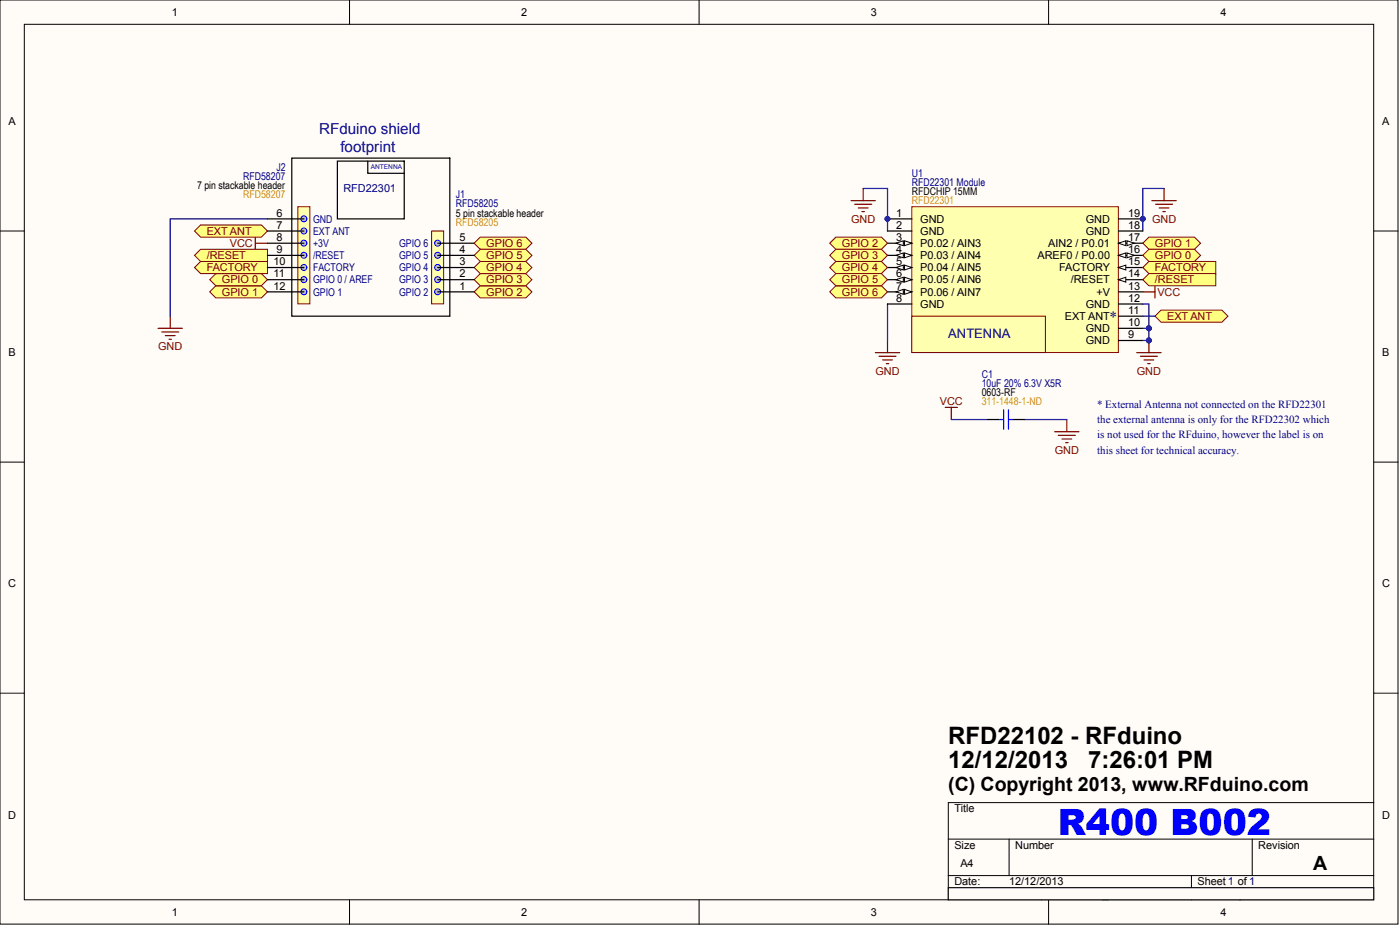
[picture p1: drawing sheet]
<svg xmlns="http://www.w3.org/2000/svg" width="486mm" height="322mm" viewBox="0 0 486 322" stroke-linecap="round" stroke-linejoin="round" font-family="sans-serif">
<g fill="#fffcf8" stroke="#000" stroke-width=".35">
<path d="M0 0h485.1v320.4h-485.1z"/>
<path d="M8.4 8.4h468.2v303.6h-468.2z"/>
</g>
<g fill="none" stroke="#000" stroke-width=".35">
<path d="M121.3 0v8.4M242.6 0v8.4M363.8 0v8.4M0 80.1h8.4M476.7 80.1h8.4M0 160.2h8.4M476.7 160.2h8.4M0 240.3h8.4M476.7 240.3h8.4M476.7 278.3h-147.7v33.7M329 290.9h147.7M350.1 290.9v12.7"/>
<path d="M434.5 290.9v12.7M121.3 312v8.4M242.6 312v8.4M329 303.6h147.7M329 307.8h147.7M363.8 312v8.4M413.4 303.6v8.4"/>
</g>
<path d="M101.2 54.8h54.9v54.8h-54.9zM117.1 55.9h23.2v20h-23.2zM127.6 55.9v4.2h12.7" fill="none" stroke="#000" stroke-width=".42"/>
<path d="M164.5 84.3l2.1-2.1h15.8l2.2 2.1-2.2 2.1h-15.8z" fill-rule="evenodd" fill="#ffff80" stroke="#800000" stroke-width=".35"/>
<g fill="none" stroke="#800000" stroke-width=".42">
<path d="M399.7 69.6h8.4M401 70.8h5.9M402.2 72.1h3.4M403.5 73.4h.8M403.9 65.3v4.3M88.6 82.2v4.2M88.6 84.3h4.2M54.8 113.8h8.5M56.1 115.1h5.9M57.4 116.4h3.3M58.6 117.6h.9M59.1 109.6v4.2"/>
<path d="M307.9 118.1v4.2M398.6 118.1v4.2M303.7 122.3h8.5M305 123.5h5.9M306.3 124.8h3.3M307.5 126.1h.9M394.4 122.3h8.5M395.7 123.5h5.9M397 124.8h3.3M398.2 126.1h.9M366 149.7h8.4M367.2 150.9h5.9"/>
<path d="M368.5 152.2h3.4M369.7 153.5h.9M370.2 145.5v4.2"/>
</g>
<path d="M299.5 65.3h8.4v14.8M403.9 65.3h-7.4v14.8M307.9 105.4v12.7M330.1 145.5h12.7M355.4 145.5h14.8" fill="none" stroke="#000080" stroke-width=".42"/>
<path d="M342.8 145.5h4.2M351.2 145.5h4.2" fill="none" stroke="#000" stroke-width=".42"/>
<path d="M347 145.5h1.2M348.2 142.1v6.7M349.9 142.1v6.7M349.9 145.5h1.3" fill="none" stroke="#00f" stroke-width=".42"/>
<circle cx="398.6" cy="118" r=".82" fill="#000080" stroke="#000080" stroke-width=".35"/>
<path d="M316.4 71.7h71.7v50.5h-71.7z" fill="#ffffb0" stroke="#800000" stroke-width=".35"/>
<path d="M307.9 75.9h8.5M307.9 80.1h8.5M307.9 84.3h8.5" fill="none" stroke="#000" stroke-width=".42"/>
<circle cx="307.9" cy="75.9" r=".82" fill="#000080" stroke="#000080" stroke-width=".35"/>
<g fill="#fffcf8" stroke="#000" stroke-width=".35">
<path d="M313.9 83.5l2.5 .8-2.5 .9z"/>
<path d="M310.9 84.3l2.5-.8v1.7z"/>
</g>
<path d="M307.9 88.5h8.5" fill="none" stroke="#000" stroke-width=".42"/>
<g fill="#fffcf8" stroke="#000" stroke-width=".35">
<path d="M313.9 87.7l2.5 .8-2.5 .9z"/>
<path d="M310.9 88.5l2.5-.8v1.7z"/>
</g>
<path d="M307.9 92.8h8.5" fill="none" stroke="#000" stroke-width=".42"/>
<g fill="#fffcf8" stroke="#000" stroke-width=".35">
<path d="M313.9 91.9l2.5 .9-2.5 .8z"/>
<path d="M310.9 92.8l2.5-.9v1.7z"/>
</g>
<path d="M307.9 97h8.5" fill="none" stroke="#000" stroke-width=".42"/>
<g fill="#fffcf8" stroke="#000" stroke-width=".35">
<path d="M313.9 96.1l2.5 .9-2.5 .8z"/>
<path d="M310.9 97l2.5-.9v1.7z"/>
</g>
<path d="M307.9 101.2h8.5" fill="none" stroke="#000" stroke-width=".42"/>
<g fill="#fffcf8" stroke="#000" stroke-width=".35">
<path d="M313.9 100.3l2.5 .9-2.5 .8z"/>
<path d="M310.9 101.2l2.5-.9v1.7z"/>
</g>
<path d="M388.1 97h8.4M307.9 105.4h8.5M388.1 105.4h8.4M388.1 118.1h8.4M388.1 113.8h8.4M388.1 109.6h8.4M388.1 101.2h8.4" fill="none" stroke="#000" stroke-width=".42"/>
<path d="M388.1 97l2.5-.9v1.7z" fill="#fffcf8" stroke="#000" stroke-width=".35"/>
<path d="M388.1 92.8h8.4" fill="none" stroke="#000" stroke-width=".42"/>
<path d="M388.1 92.8l2.5-.9v1.7z" fill="#fffcf8" stroke="#000" stroke-width=".35"/>
<path d="M388.1 88.5h8.4" fill="none" stroke="#000" stroke-width=".42"/>
<g fill="#fffcf8" stroke="#000" stroke-width=".35">
<path d="M388.1 88.5l2.5-.8v1.7z"/>
<path d="M391.1 87.7l2.5 .8-2.5 .9z"/>
</g>
<path d="M388.1 84.3h8.4" fill="none" stroke="#000" stroke-width=".42"/>
<g fill="#fffcf8" stroke="#000" stroke-width=".35">
<path d="M388.1 84.3l2.5-.8v1.7z"/>
<path d="M391.1 83.5l2.5 .8-2.5 .9z"/>
</g>
<path d="M388.1 75.9h8.4M388.1 80.1h8.4" fill="none" stroke="#000" stroke-width=".42"/>
<circle cx="396.5" cy="75.9" r=".82" fill="#000080" stroke="#000080" stroke-width=".35"/>
<path d="M316.4 109.6h46.3v12.6h-46.3z" fill="#ffffb0" stroke="#800000" stroke-width=".35"/>
<g fill="#000080" stroke="#000080" stroke-width=".35">
<circle cx="307.9" cy="75.9" r=".82"/>
<circle cx="396.5" cy="75.9" r=".82"/>
</g>
<g fill="#ffff80" stroke="#800000" stroke-width=".35">
<path d="M164.5 101.2l2.1-2.1h15.8l2.2 2.1-2.2 2.1h-15.8z" fill-rule="evenodd"/>
<path d="M164.5 97l2.1-2.1h15.8l2.2 2.1-2.2 2.1h-15.8z" fill-rule="evenodd"/>
<path d="M164.5 92.8l2.1-2.2h15.8l2.2 2.2-2.2 2.1h-15.8z" fill-rule="evenodd"/>
<path d="M164.5 88.5l2.1-2.1h15.8l2.2 2.1-2.2 2.1h-15.8z" fill-rule="evenodd"/>
<path d="M72.8 101.2l2.1-2.1h15.8l2.1 2.1-2.1 2.1h-15.8z" fill-rule="evenodd"/>
<path d="M72.8 97l2.1-2.1h15.8l2.1 2.1-2.1 2.1h-15.8z" fill-rule="evenodd"/>
<path d="M67.5 92.8l2.1-2.2h23.2v4.3h-23.2z" fill-rule="evenodd"/>
<path d="M67.5 88.5l2.1-2.1h23.2v4.2h-23.2z" fill-rule="evenodd"/>
<path d="M67.5 80.1l2.1-2.1h21.1l2.1 2.1-2.1 2.1h-21.1z" fill-rule="evenodd"/>
</g>
<path d="M92.8 75.9h-33.7v33.7M396.5 105.4h2.1v8.4M396.5 113.8h2.1M398.6 113.8v4.3h-2.1" fill="none" stroke="#000080" stroke-width=".42"/>
<g fill="#000080" stroke="#000080" stroke-width=".35">
<circle cx="398.6" cy="113.8" r=".82"/>
<circle cx="398.6" cy="118" r=".82"/>
</g>
<path d="M295.3 69.6h8.4M296.6 70.8h5.9M297.8 72.1h3.4M299.1 73.4h.8M299.5 65.3v4.3M400.8 99.1v4.2M396.5 101.2h4.3" fill="none" stroke="#800000" stroke-width=".42"/>
<g fill="#ffff80" stroke="#800000" stroke-width=".35">
<path d="M396.5 92.8l2.1-2.2h23.2v4.3h-23.2z" fill-rule="evenodd"/>
<path d="M396.5 97l2.1-2.1h23.2v4.2h-23.2z" fill-rule="evenodd"/>
<path d="M400.8 109.6l2.1-2.1h21.1l2.1 2.1-2.1 2.1h-21.1z" fill-rule="evenodd"/>
</g>
<path d="M396.5 109.6h4.3" fill="none" stroke="#000080" stroke-width=".42"/>
<path d="M328 141.2h4.2M330.1 141.2v4.3" fill="none" stroke="#800000" stroke-width=".42"/>
<path d="M149.8 80.1h4.1v25.3h-4.1z" fill="#ffffb0" stroke="#800000" stroke-width=".35"/>
<path d="M156.1 97h8.4M156.1 92.8h8.4M156.1 88.5h8.4M156.1 84.3h8.4M156.1 101.2h8.4" fill="none" stroke="#000" stroke-width=".42"/>
<g fill="#c0c0c0" stroke="#00f" stroke-width=".35">
<circle cx="151.8" cy="101.2" r="1.03"/>
<circle cx="151.8" cy="96.9" r="1.03"/>
<circle cx="151.8" cy="92.7" r="1.03"/>
<circle cx="151.8" cy="88.5" r="1.03"/>
<circle cx="151.8" cy="84.3" r="1.03"/>
</g>
<path d="M151.9 97h4.2M151.9 92.8h4.2M151.9 88.5h4.2M151.9 84.3h4.2M151.9 101.2h4.2" fill="none" stroke="#000" stroke-width=".42"/>
<path d="M103.4 71.7h4.1v33.7h-4.1z" fill="#ffffb0" stroke="#800000" stroke-width=".35"/>
<path d="M92.8 75.9h8.4M92.8 80.1h8.4M92.8 84.3h8.4M92.8 88.5h8.4M92.8 92.8h8.4M92.8 97h8.4" fill="none" stroke="#000" stroke-width=".42"/>
<g fill="#c0c0c0" stroke="#00f" stroke-width=".35">
<circle cx="105.4" cy="75.9" r="1.03"/>
<circle cx="105.4" cy="80.1" r="1.03"/>
<circle cx="105.4" cy="84.3" r="1.03"/>
<circle cx="105.4" cy="88.5" r="1.03"/>
<circle cx="105.4" cy="92.7" r="1.03"/>
<circle cx="105.4" cy="96.9" r="1.03"/>
</g>
<path d="M101.2 75.9h4.3M101.2 80.1h4.3M101.2 84.3h4.3M101.2 88.5h4.3M101.2 92.8h4.3M101.2 97h4.3M92.8 101.2h8.4" fill="none" stroke="#000" stroke-width=".42"/>
<circle cx="105.4" cy="101.2" r="1.03" fill="#c0c0c0" stroke="#00f" stroke-width=".35"/>
<path d="M101.2 101.2h4.3" fill="none" stroke="#000" stroke-width=".42"/>
<path d="M329 307.8h147.6v4.2h-147.6z" fill="#fffcf8" stroke="#000" stroke-width=".35"/>
<g fill="#ffff80" stroke="#800000" stroke-width=".35">
<path d="M287.9 101.2l2.1-2.1h15.8l2.1 2.1-2.1 2.1h-15.8z" fill-rule="evenodd"/>
<path d="M287.9 84.3l2.1-2.1h15.8l2.1 2.1-2.1 2.1h-15.8z" fill-rule="evenodd"/>
<path d="M287.9 88.5l2.1-2.1h15.8l2.1 2.1-2.1 2.1h-15.8z" fill-rule="evenodd"/>
<path d="M287.9 92.8l2.1-2.2h15.8l2.1 2.2-2.1 2.1h-15.8z" fill-rule="evenodd"/>
<path d="M287.9 97l2.1-2.1h15.8l2.1 2.1-2.1 2.1h-15.8z" fill-rule="evenodd"/>
<path d="M396.5 84.3l2.1-2.1h15.9l2.1 2.1-2.1 2.1h-15.9z" fill-rule="evenodd"/>
<path d="M396.5 88.5l2.1-2.1h15.9l2.1 2.1-2.1 2.1h-15.9z" fill-rule="evenodd"/>
</g>
<text font-size="12.6" fill="#00f" x="367" y="289.6">R400 B002</text>
<g font-size="8.3">
<text x="329" y="258">RFD22102 - RFduino</text>
<text x="329" y="266.4">12/12/2013</text>
<text x="377.6" y="266.4">7:26:01 PM</text>
</g>
<g font-size="6.8">
<text x="329" y="274.3">(C) Copyright 2013, www.RFduino.com</text>
<text x="455.6" y="301.7">A</text>
</g>
<g font-size="5.3" fill="#000080">
<text x="110.7" y="46.3">RFduino shield</text>
<text x="118.1" y="52.6">footprint</text>
<text x="384.9" y="111.6">*</text>
</g>
<text font-size="4.5" fill="#000080" x="329" y="117.1">ANTENNA</text>
<g font-size="3.8">
<text x="59.6" y="5.5">1</text>
<text x="180.9" y="5.5">2</text>
<text x="302.2" y="5.5">3</text>
<text x="423.5" y="5.5">4</text>
<text x="3" y="43.5">A</text>
<text x="479.6" y="43.5">A</text>
<text x="96" y="75.1">6</text>
<text x="310.9" y="75.1">1</text>
<text x="319.3" y="77.2">GND</text>
<text x="376.8" y="77.2">GND</text>
<text x="391.5" y="75.1">19</text>
<text x="96" y="79.3">7</text>
<text x="96" y="83.5">8</text>
<text x="159.5" y="83.5">5</text>
<text x="310.9" y="79.3">2</text>
<text x="310.9" y="83.5">3</text>
<text x="319.3" y="81.4">GND</text>
<text x="376.8" y="81.4">GND</text>
<text x="391.5" y="83.5">17</text>
<text x="391.5" y="79.3">18</text>
<text x="96" y="87.7">9</text>
<text x="159.5" y="87.7">4</text>
<text x="310.9" y="87.7">4</text>
<text x="319.3" y="85.6">P0.02 / AIN3</text>
<text x="319.3" y="89.8">P0.03 / AIN4</text>
<text x="360" y="89.8">AREF0 / P0.00</text>
<text x="363.7" y="85.6">AIN2 / P0.01</text>
<text x="391.5" y="87.7">16</text>
<text x="94.9" y="92">10</text>
<text x="159.5" y="92">3</text>
<text x="310.9" y="92">5</text>
<text x="319.3" y="94.1">P0.04 / AIN5</text>
<text x="367.5" y="94.1">FACTORY</text>
<text x="391.5" y="92">15</text>
<text x="94.9" y="96.2">11</text>
<text x="94.9" y="100.4">12</text>
<text x="159.5" y="100.4">1</text>
<text x="159.5" y="96.2">2</text>
<text x="310.9" y="96.2">6</text>
<text x="310.9" y="100.4">7</text>
<text x="319.3" y="98.3">P0.05 / AIN6</text>
<text x="371.5" y="98.3">/RESET</text>
<text x="391.5" y="100.4">13</text>
<text x="391.5" y="96.2">14</text>
<text x="310.9" y="104.6">8</text>
<text x="319.3" y="102.5">P0.06 / AIN7</text>
<text x="319.3" y="106.7">GND</text>
<text x="376.8" y="106.7">GND</text>
<text x="380.4" y="102.5">+V</text>
<text x="391.5" y="104.6">12</text>
<text x="369.5" y="110.9">EXT ANT</text>
<text x="391.5" y="113">10</text>
<text x="391.5" y="108.8">11</text>
<text x="376.8" y="119.4">GND</text>
<text x="376.8" y="115.1">GND</text>
<text x="391.5" y="117.3">9</text>
<text x="3" y="123.6">B</text>
<text x="479.6" y="123.6">B</text>
<text x="2.9" y="203.7">C</text>
<text x="479.6" y="203.7">C</text>
<text x="331.2" y="281.7">Title</text>
<text x="2.9" y="283.8">D</text>
<text x="479.6" y="283.8">D</text>
<text x="331.2" y="294.3">Size</text>
<text x="352.2" y="294.3">Number</text>
<text x="436.6" y="294.3">Revision</text>
<text x="333.3" y="300.7">A4</text>
<text x="331.2" y="307">Date:</text>
<text x="331.2" y="311.2">File:</text>
<text x="350.1" y="307">12/12/2013</text>
<text x="350.1" y="311.2">C:\Dropbox\..\R400_B002.SchDoc</text>
<text x="415.5" y="307">Sheet 1 of 1</text>
<text x="415.5" y="311.2">Drawn By:</text>
<text x="59.6" y="317.5">1</text>
<text x="180.9" y="317.5">2</text>
<text x="302.2" y="317.5">3</text>
<text x="423.5" y="317.5">4</text>
</g>
<g font-size="3.8" fill="#000080">
<text x="119.2" y="66.7">RFD22301</text>
<text x="380.7" y="141.5">* External Antenna not connected on the RFD22301</text>
<text x="380.7" y="146.7">the external antenna is only for the RFD22302 which</text>
<text x="380.7" y="152">is not used for the RFduino, however the label is on</text>
<text x="380.7" y="157.3">this sheet for technical accuracy.</text>
</g>
<g font-size="3.8" fill="#800000">
<text x="295.3" y="77.2">GND</text>
<text x="399.7" y="77.2">GND</text>
<text x="71.7" y="81.4">EXT ANT</text>
<text x="71.7" y="89.8">/RESET</text>
<text x="79.8" y="85.6">VCC</text>
<text x="168.7" y="85.6">GPIO 6</text>
<text x="168.7" y="89.8">GPIO 5</text>
<text x="292.1" y="85.6">GPIO 2</text>
<text x="292.1" y="89.8">GPIO 3</text>
<text x="400.8" y="85.6">GPIO 1</text>
<text x="400.8" y="89.8">GPIO 0</text>
<text x="71.7" y="94.1">FACTORY</text>
<text x="168.7" y="94.1">GPIO 4</text>
<text x="292.1" y="94.1">GPIO 4</text>
<text x="400.8" y="94.1">FACTORY</text>
<text x="77" y="98.3">GPIO 0</text>
<text x="168.7" y="98.3">GPIO 3</text>
<text x="292.1" y="98.3">GPIO 5</text>
<text x="400.8" y="98.3">/RESET</text>
<text x="77" y="102.5">GPIO 1</text>
<text x="168.7" y="102.5">GPIO 2</text>
<text x="292.1" y="102.5">GPIO 6</text>
<text x="401.6" y="102.5">VCC</text>
<text x="405" y="110.9">EXT ANT</text>
<text x="54.9" y="121.5">GND</text>
<text x="303.8" y="129.9">GND</text>
<text x="394.5" y="129.9">GND</text>
<text x="326.1" y="140.4">VCC</text>
<text x="366" y="157.3">GND</text>
</g>
<g font-size="3.7" fill="#000080">
<text x="95.9" y="59.3">J2</text>
<text x="84.4" y="62.4">RFD58207</text>
<text x="316.4" y="61.4">U1</text>
<text x="316.4" y="64.5">RFD22301 Module</text>
<text x="158.2" y="68.8">J1</text>
<text x="158.2" y="71.9">RFD58205</text>
<text x="108.6" y="77.2">GND</text>
<text x="108.6" y="81.4">EXT ANT</text>
<text x="108.6" y="85.6">+3V</text>
<text x="108.6" y="89.8">/RESET</text>
<text x="138.5" y="89.8">GPIO 5</text>
<text x="138.5" y="85.6">GPIO 6</text>
<text x="108.6" y="94.1">FACTORY</text>
<text x="138.5" y="94.1">GPIO 4</text>
<text x="108.6" y="98.3">GPIO 0 / AREF</text>
<text x="138.5" y="98.3">GPIO 3</text>
<text x="108.6" y="102.5">GPIO 1</text>
<text x="138.5" y="102.5">GPIO 2</text>
<text x="340.6" y="131">C1</text>
<text x="340.6" y="134.1">10uF 20% 6.3V X5R</text>
</g>
<g font-size="3.7">
<text x="68.4" y="65.6">7 pin stackable header</text>
<text x="316.4" y="67.7">RFDCHIP 15MM</text>
<text x="158.2" y="75.1">5 pin stackable header</text>
<text x="340.6" y="137.3">0603-RF</text>
</g>
<g font-size="3.7" fill="#fd8300">
<text x="84.4" y="68.8">RFD58207</text>
<text x="316.4" y="70.9">RFD22301</text>
<text x="158.2" y="78.3">RFD58205</text>
<text x="340.6" y="140.4">311-1448-1-ND</text>
</g>
<text font-size="2.3" fill="#000080" x="128.7" y="58.6">ANTENNA</text>
<text font-size=".4" fill="#800000" x="396.5" y="96.9">/RESET</text>
</svg>
